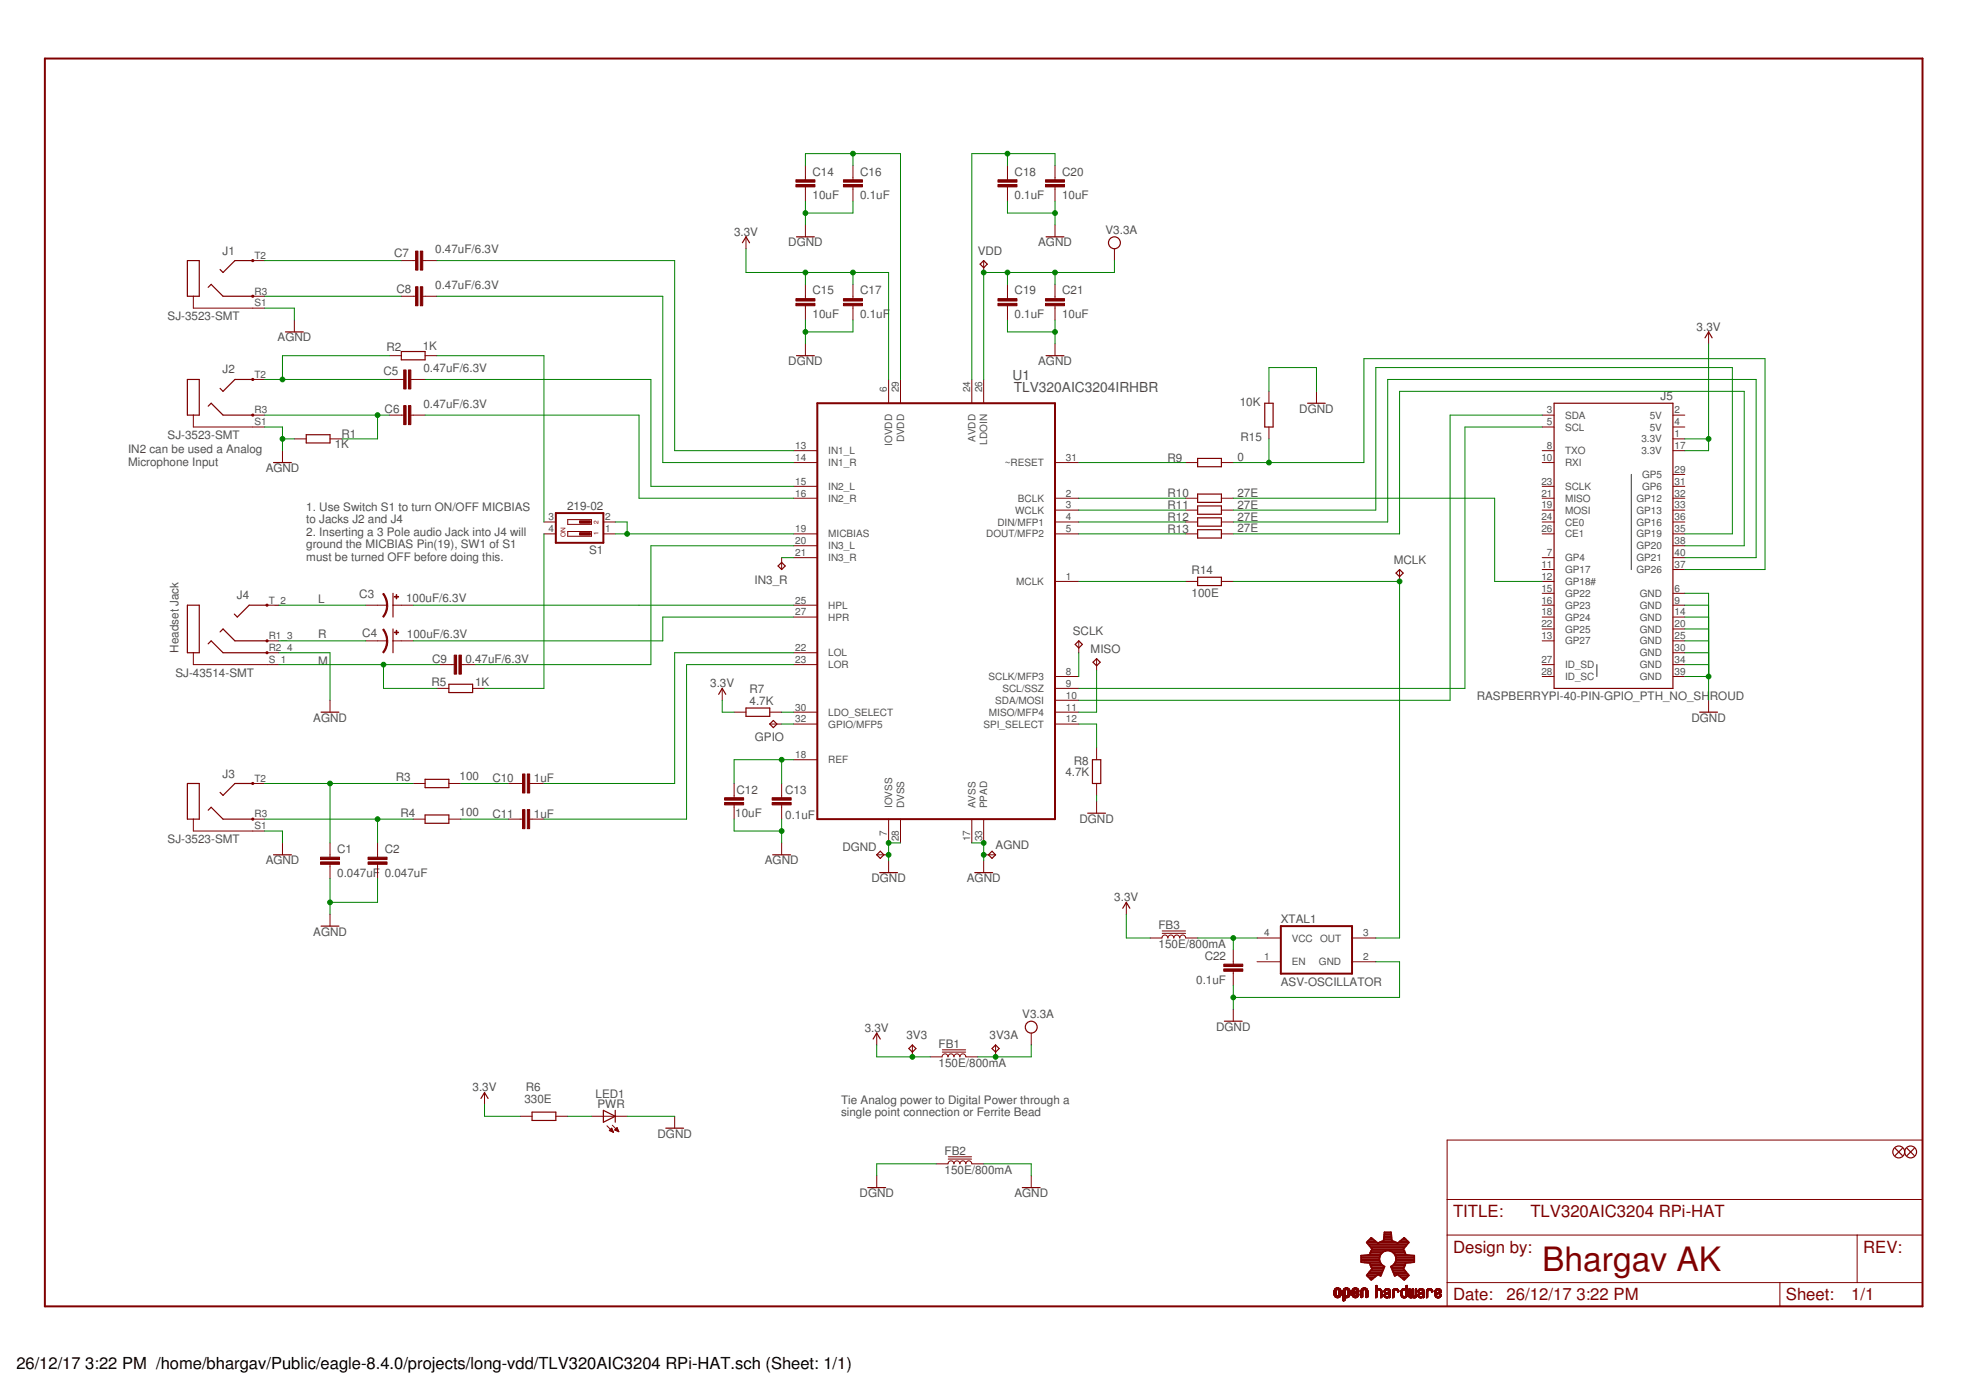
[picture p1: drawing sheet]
<svg xmlns="http://www.w3.org/2000/svg" width="420mm" height="297mm" viewBox="0 0 420 297" stroke-linecap="round" stroke-linejoin="round" font-family="sans-serif">
<path d="M348.6 101.4v20.3M341.3 142v2.6" fill="none" stroke="#505050" stroke-width=".25"/>
<g fill="none" stroke="#800000" stroke-width=".21">
<path d="M172.1 35.4v3M172.1 39.9v3.1M182.3 35.4v3M182.3 39.9v3.1M215.3 35.4v3M215.3 39.9v3.1M225.5 35.4v3M225.5 39.9v3.1M54 55.7h2.6M85.8 55.7h3M90.3 55.7h3.1M159.4 50.6v2.5"/>
<path d="M172.1 48.1v2.5M210.2 55.7v2.5M225.5 48.1v2.5M238.2 53.1v2.6M41.3 63.3v2.5h15.3M54 63.3h2.6M62.9 68.4v2.5M83.2 76h2.6M85.8 63.3h3M90.3 63.3h3.1M90.8 76h2.6M172.1 60.8v3"/>
<path d="M172.1 65.3v3.1M172.1 73.5v2.5M182.3 60.8v3M182.3 65.3v3.1M215.3 60.8v3M215.3 65.3v3.1M225.5 60.8v3M225.5 65.3v3.1M225.5 73.5v2.5M365.1 70.9v2.6M41.3 88.7v2.5h15.3M54 81.1h2.6"/>
<path d="M54 88.7h2.6M60.4 96.3v2.5M62.9 93.8h2.5M70.5 93.8h2.6M83.2 81.1h3.1M83.2 88.7h3.1M87.8 81.1h3M87.8 88.7h3M169.6 98.8h5.1M169.6 96.3h5.1M189.9 81.1v5.1M192.4 81.1v5.1"/>
<path d="M207.7 81.1v5.1M210.2 81.1v5.1M225.5 98.8h5M253.4 98.8h2.5M261 98.8h2.6M271.2 83.6v2.6M271.2 91.2v2.6M281.3 83.6v2.6M329.6 98.8h2.5M329.6 88.7h2.5M329.6 91.2h2.5M329.6 96.3h2.5"/>
<path d="M357.5 88.7h2.6M357.5 93.8h2.6M357.5 91.2h2.6M357.5 96.3h2.6M116.2 111.5h2.6M116.2 114.1h2.6M121.3 111h5.1v1.1h-5.1zM121.3 113.6h5.1v1h-5.1zM128.9 111.5h2.6M128.9 114.1h2.6M167 119.2v2.5M169.6 106.5h5.1"/>
<path d="M169.6 114.1h5.1M169.6 119.2h5.1M169.6 103.9h5.1M169.6 116.6h5.1M225.5 106.5h5M225.5 109h5M225.5 111.5h5M225.5 114.1h5M253.4 106.5h2.5M253.4 109h2.5M253.4 111.5h2.5M253.4 114.1h2.5"/>
<path d="M261 106.5h2.6M261 109h2.6M261 111.5h2.6M261 114.1h2.6M329.6 106.5h2.5M329.6 109h2.5M329.6 111.5h2.5M329.6 114.1h2.5M329.6 119.2h2.5M329.6 103.9h2.5M357.5 106.5h2.6M357.5 109h2.6"/>
<path d="M357.5 111.5h2.6M357.5 114.1h2.6M357.5 119.2h2.6M357.5 103.9h2.6M357.5 101.4h2.6M357.5 116.6h2.6M41.3 139.5v2.5h18.3M57.1 129.3h2.5M57.1 136.9h2.5M57.1 139.5h2.5M78.1 129.3h4.6M78.1 136.9h4.6"/>
<path d="M84 129.3h4.3M84 136.9h4.3M169.6 129.3h5.1M169.6 131.9h5.1M169.6 139.5h5.1M225.5 124.2h5M230.5 136.9v2.6M253.4 124.2h2.5M261 124.2h2.6M299.1 121.7v2.5M329.6 124.2h2.5M329.6 129.3h2.5"/>
<path d="M329.6 136.9h2.5M329.6 121.7h2.5M329.6 126.8h2.5M329.6 134.4h2.5M329.6 131.9h2.5M357.5 129.3h2.6M357.5 136.9h2.6M357.5 121.7h2.6M357.5 126.8h2.6M357.5 134.4h2.6M357.5 131.9h2.6M357.5 139.5h2.6"/>
<path d="M70.5 149.6v2.6M93.4 147.1h2.5M94 142h3.1M98.6 142h3M101 147.1h2.5M154.3 147.1v2.5M156.9 152.2h2.5M164.5 152.2h2.5M164.5 154.7h2.5M169.6 152.2h5.1M169.6 142h5.1M169.6 154.7h5.1"/>
<path d="M225.5 152.2h5M225.5 144.6h5M225.5 147.1h5M225.5 149.6h5M225.5 154.7h5M234.4 140.8v2.5M234.4 159.8v2.5M329.6 142h2.5M329.6 144.6h2.5M357.5 142h2.6M357.5 144.6h2.6M365.1 149.6v2.6"/>
<path d="M41.3 175v2.6h15.3M54 167.4h2.6M54 175h2.6M88.3 167.4h2.5M88.3 175h2.5M95.9 167.4h2.6M95.9 175h2.6M108.6 167.4h3.1M108.6 175h3.1M113.2 167.4h3M113.2 175h3M156.9 167.4v3.1"/>
<path d="M156.9 172v3M167 167.4v3.1M167 172v3M169.6 162.3h5.1M189.9 175v5.1M192.4 175v5.1M207.7 175v5.1M210.2 175v5.1M234.4 167.4v2.6M234.4 171.2v2.6M60.4 180.1v2.6M70.5 180.1v3.1"/>
<path d="M70.5 184.7v3M70.5 195.4v2.5M80.7 180.1v3.1M80.7 184.7v3M167 180.1v2.6M187.4 182.7h2.5M189.9 183.9v2.6M210.2 183.9v2.6M210.2 182.7h2.6M240.7 192.8v2.6M248.4 198.9h5M248.4 199.5h5"/>
<path d="M245.8 200.4h2.5a.63 .63 0 0 1 .7-.6 .63 .63 0 0 1 .6 .6 .63 .63 0 0 1 .6-.6 .63 .63 0 0 1 .7 .6 .63 .63 0 0 1 .6-.6 .63 .63 0 0 1 .6 .6 .63 .63 0 0 1 .7-.6 .63 .63 0 0 1 .6 .6h2.5M263.6 203v3M263.6 207.6v3M263.6 215.7v2.5M268.6 200.4h5.1M268.6 205.5h5.1M288.9 200.4h5.1M288.9 205.5h5.1M103.5 233.5v2.5M111.2 238.5h2.5M118.8 238.5h2.5M126.4 238.5h7.6"/>
<path d="M144.2 238.5v2.6M187.4 220.8v2.5M195 223.3v2.5M198.8 225.8h2.5a.63 .63 0 0 1 .7-.6 .63 .63 0 0 1 .6 .6 .63 .63 0 0 1 .6-.6 .63 .63 0 0 1 .7 .6 .63 .63 0 0 1 .6-.6 .63 .63 0 0 1 .6 .6 .63 .63 0 0 1 .7-.6 .63 .63 0 0 1 .6 .6h2.6M201.4 224.3h5M201.4 224.8h5M212.8 223.3v2.5M220.4 220.8v2.5M129.7 240.6l1.4 1.4M130.2 241.6l.5-.5 .4 .9zM130.3 241.5h.6M130.3 241.6h.7"/>
<path d="M130.4 241.4h.5M130.5 241.3h.3M130.6 241.8h.4M130.6 241.2h.2M130.9 240.5l1.3 1.4M130.9 241.9h.2M131.4 241.5l.5-.5 .3 .9zM131.4 241.4h.7M131.5 241.5h.6M131.6 241.3h.4M131.7 241.2h.3M131.8 241.6h.4"/>
<path d="M131.8 241h.1M132.1 241.8h.1M187.4 251.2v2.6M200.1 248.7h2.5a.63 .63 0 0 1 .6-.6 .63 .63 0 0 1 .7 .6 .63 .63 0 0 1 .6-.6 .63 .63 0 0 1 .6 .6 .63 .63 0 0 1 .7-.6 .63 .63 0 0 1 .6 .6 .63 .63 0 0 1 .7-.6 .63 .63 0 0 1 .6 .6h2.5M202.6 247.2h5M202.6 247.7h5M220.4 251.2v2.6M309.3 243.6h101.6v35.6h-101.6zM309.3 256.3h101.6M285.1 276.6l.4 .1M285.1 276.6h.4M285.1 276.5h.4"/>
<path d="M285.1 276.4h.4M285.1 276.3h.4M285.1 276.2h.4M285.1 276.1h.4M285.1 276h.4M285.1 275.9h.4M285.1 276.8h.5M285.1 276.7l.5 .1M285.1 276.7h.4M285.1 275.8h.4M285.2 276.9h.5M285.2 276.8l.5 .1"/>
<path d="M285.2 276.9l1.3 .1M285.2 275.6h1.3M285.2 277h1.3M285.2 275.5h1.3M285.3 277.1h1.1M285.3 275.5h1.1M285.3 275.4h1.1M285.3 275.4h1M285.4 277.2h.9M285.4 275.3h.9M285.5 277.2h.8M285.5 277.3h.7"/>
<path d="M285.5 275.3h.7M285.6 275.7l-.5 .1M285.6 275.7h-.4M285.7 277.3h.3M285.7 275.2h.3M285.8 275.6l-.6 .1M285.9 275.6l.6 .1M286 276.9h.5M286 275.7h.6M286.1 276.8h.5M286.1 275.7h.5M286.2 275.8h.4"/>
<path d="M286.2 276.7h.4M286.2 276.6h.4M286.2 276.5h.4M286.2 276.4h.4M286.2 276.3h.4M286.2 276.2h.4M286.2 276.1h.4M286.2 276h.4M286.2 275.9h.4M286.4 277.1h-1.1M286.6 276.9h-.6M286.6 276.7l-.4 .1"/>
<path d="M287 277.8h.4M287 277.7h.4M287 277.6h.4M287 277.5h.4M287 277.4h.4M287 277.3h.4M287 276.9h1.4M287 276.9h.6M287 276.8l.6 .1M287 276.8h.5M287 276.7l.5 .1M287 276.7h.4"/>
<path d="M287 276.6h.4M287 276.5h.4M287 276.4h.4M287 276.3h.4M287 276.2h.4M287 276.1h.4M287 276h.4M287 275.9h.4M287 275.8h.4M287.1 278h.1M287.1 275.6h1.3M287.1 275.5h1.3"/>
<path d="M287.2 275.5h1.1M287.2 275.4h1.1M287.3 275.4h.9M287.3 278h-.3M287.4 275.3h.8M287.4 277.9h-.4M287.4 275.3h.7M287.5 275.8h-.5M287.5 275.7l-.5 .1M287.6 275.7h-.5M287.6 275.2h.4M287.6 277.3h.3"/>
<path d="M287.7 275.6l-.6 .1M287.8 275.6h.6M287.9 276.9h.5M288 275.7h.5M288 276.8h.5M288.1 275.8h.4M288.1 277.3h-1.1M288.1 276.7h.4M288.1 276.6h.4M288.1 275.9h.4M288.1 276.5h.4M288.1 276.4h.4"/>
<path d="M288.1 276.3h.4M288.1 276.2h.4M288.1 276.1h.4M288.1 276h.4M288.2 277.2l-1.2 .1M288.2 277.2h-1.2M288.3 277.1l-1.3 .1M288.3 277.1h-1.3M288.4 277h-1.4M288.5 276.8l-.5 .1M288.5 276.7l-.4 .1M288.9 276.7l.5 .1"/>
<path d="M288.9 276.7h.4M288.9 276.6h.5M288.9 276.1h.4M288.9 276h.4M288.9 275.9h.4M288.9 275.8h.4M288.9 275.8h.5M289 276.8l.5 .1M289 276.8h.4M289 276.9h.5M289 276.9l1.3 .1M289 275.6h1.3"/>
<path d="M289.1 277h1.2M289.1 275.5h1.2M289.1 277.1h1.1M289.1 275.4h1.1M289.2 277.2h.9M289.2 275.4h1M289.3 277.2h.8M289.3 275.3h.8M289.3 275.9h-.4M289.3 275.3h.7M289.4 277.3h.6M289.4 276.1h1"/>
<path d="M289.4 275.7h-.4M289.5 276.6h-.6M289.5 275.7h-.5M289.5 275.2h.3M289.5 277.3h.3M289.6 276.5l-.7 .1M289.6 276.1h.8M289.6 275.6l-.6 .1M289.6 276.5h-.7M289.7 276h.7M289.7 275.6l.7 .1M289.8 276.4l-.9 .1"/>
<path d="M289.8 276h.6M289.9 275.7h.5M289.9 276.4h-1M289.9 275.9h.5M290 276.8h.4M290 275.8h.4M290 276.7h.4M290 276.6h.4M290 276.3l-1.1 .1M290.1 276.5h.3M290.2 276.3h-1.3M290.2 276.5h.2"/>
<path d="M290.3 276.2h-1.4M290.3 276.9h-.5M290.4 276.9h-.5M290.4 276.2h-1.5M290.4 276.8h-.5M290.9 277.1h.3M290.9 277h.3M290.9 276.9h.3M290.9 276.8h.3M290.9 276.7h.3M290.9 276.6h.3M290.9 276.5h.3"/>
<path d="M290.9 276.4h.3M290.9 276.3h.3M290.9 276.2h.3M290.9 276.1h.3M290.9 276h.3M290.9 275.9h.3M290.9 277.3h.2M290.9 277.3h.1M290.9 275.6h1.3M291 275.5h1.2M291 275.4h1.1M291.1 275.4h1"/>
<path d="M291.2 275.3h.8M291.2 277.2l-.3 .1M291.2 277.2h-.3M291.3 275.8l-.4 .1M291.3 275.3h.6M291.3 275.8h-.4M291.3 275.7l-.4 .1M291.4 275.7h-.5M291.4 275.2h.4M291.5 275.6l-.6 .1M291.7 275.6h.5M291.8 275.7h.5"/>
<path d="M291.8 275.7l.5 .1M291.9 275.8h.4M291.9 275.8l.4 .1M291.9 277.3h.2M291.9 277.1h.4M291.9 277h.4M291.9 276.9h.4M291.9 276.8h.4M291.9 276.7h.4M291.9 276.6h.4M291.9 276.5h.4M291.9 276.4h.4"/>
<path d="M291.9 276.3h.4M291.9 276.2h.4M291.9 276.1h.4M291.9 276h.4M291.9 275.9h.4M292.3 277.2l-.4 .1M292.3 277.2h-.4M294 274.8h.3M294 277.1h.3M294 277h.3M294 276.9h.3M294 276.8h.3"/>
<path d="M294 276.7h.3M294 276.6h.3M294 276.5h.3M294 276.4h.3M294 276.3h.3M294 276.2h.3M294 276.1h.3M294 276h.3M294 275.9h.3M294 275.8h.3M294 275.7h1.2M294 275.6h1.2"/>
<path d="M294 275.5h1.1M294 275.4h1M294 275.4h.3M294 275.3h.3M294 275.2h.3M294 275.1h.3M294 275h.3M294 274.9h.3M294 274.7h.3M294.1 277.3h-.1M294.1 274.7h.1M294.2 277.3h-.2"/>
<path d="M294.2 277.2l-.2 .1M294.3 277.2h-.3M294.3 275.8l-.3 .1M294.4 275.7l-.4 .1M294.4 275.4h.5M294.5 275.7h-.5M294.8 275.7h.5M294.9 275.7h.4M295 275.8h.3M295 275.8l.3 .1M295 275.9h.3M295 276h.3"/>
<path d="M295.1 277.2h.2M295.1 277.1h.2M295.1 277h.2M295.1 276.9h.2M295.1 276.8h.2M295.1 276.7h.2M295.1 276.6h.2M295.1 276.5h.2M295.1 276.4h.2M295.1 276.3h.2M295.1 276.2h.2M295.1 276.1h.2"/>
<path d="M295.2 277.3h-.1M295.3 277.3h-.2M295.3 277.2l-.2 .1M295.8 276.9h.3M295.8 276.8l.3 .1M295.8 276h.3M295.8 277l.4 .1M295.8 276.9l.3 .1M295.8 275.9h.3M295.8 275.8h.3M295.8 277.1h.8M295.9 277.1h.8"/>
<path d="M295.9 275.7h1.2M295.9 277.2h.8M296 277.2h.7M296 275.6h1M296 276.1h-.2M296 275.5h1M296.1 277.3h.6M296.1 276.1h-.3M296.1 275.5h.8M296.1 276.8h-.3M296.1 275.4h.7M296.1 276.7l-.3 .1"/>
<path d="M296.1 276.7h-.3M296.1 276.4h1.1M296.2 275.8h-.4M296.2 275.4h.5M296.2 276.6h-.4M296.2 275.7l-.4 .1M296.3 276.3h.9M296.3 276.6h-.5M296.3 275.7h-.4M296.4 277.3v.1M296.4 276.2h.8M296.5 276.5l-.7 .1"/>
<path d="M296.5 277.1h.1M296.5 276.2h.7M296.6 276.5h-.7M296.6 276.1h.6M296.6 275.7h.5M296.7 275.7l.4 .1M296.7 276.4l-.8 .1M296.8 275.8h.3M296.8 276.1h.4M296.8 276.4h.4M296.8 276h.4M296.8 275.9h.4"/>
<path d="M296.8 277.3h.2M296.8 277.2h.4M296.8 277.1h.4M296.8 277h.4M296.8 276.9h.4M296.8 276.8h.4M296.8 276.7h.4M296.8 276.6h.4M296.8 276.5h.4M297.1 277.3h-.3M297.2 277.2h-.4M297.2 276.4h-1.2"/>
<path d="M297.6 277.1h.3M297.6 277h.3M297.6 276.9h.3M297.6 276.8h.3M297.6 276.7h.3M297.6 276.6h.3M297.6 276.5h.3M297.6 276.4h.3M297.6 276.3h.3M297.6 276.2h.3M297.6 276.1h.3M297.6 276h.3"/>
<path d="M297.6 275.9h.3M297.6 275.8h.3M297.7 277.3h-.1M297.8 275.6h1M297.8 275.5h1M297.8 277.3h-.2M297.9 275.5h.8M297.9 277.2l-.3 .1M297.9 277.2h-.3M297.9 275.4h.8M297.9 275.9h-.3M298 275.8h-.4"/>
<path d="M298 275.4h.5M298 275.7l-.4 .1M298.2 275.7h-.5M298.4 275.7h.5M298.5 275.7h.4M298.6 275.8h.3M298.6 275.9h.3M298.7 275.9h.3M298.8 276.1h-.1M298.9 275.6l-1.2 .1M298.9 276.1h-.2M298.9 276h-.2"/>
<path d="M299.4 276.7h.3M299.4 276.6h.3M299.4 276.5h.3M299.4 276.4h.3M299.4 276.3h.3M299.4 276.2h.3M299.4 276.1h.3M299.4 276h.3M299.4 275.9h.3M299.4 276.8l.4 .1M299.4 276.8h.3M299.4 276.9l.4 .1"/>
<path d="M299.4 276.9h.4M299.5 277l.5 .1M299.5 277.1h1.2M299.6 277.1h1M299.6 275.6h1.2M299.6 275.5h1.2M299.6 277.2h1M299.7 277.2h.8M299.7 275.5h1.1M299.7 275.4h1.1M299.7 277.3h.8M299.8 275.8l-.4 .1"/>
<path d="M299.8 275.8h-.4M299.8 277.3h.6M299.8 275.4h.5M299.9 275.7l-.5 .1M300 275.7h-.5M300 277.3v.1M300.1 277.3v.1M300.2 275.7h.6M300.3 277h.4M300.3 275.7h.5M300.4 275.8h.4M300.4 276.9h.4"/>
<path d="M300.5 276.7h.3M300.5 276.6h.3M300.5 276.5h.3M300.5 276.4h.3M300.5 276.3h.3M300.5 276.2h.3M300.5 276.1h.3M300.5 276h.3M300.5 275.9h.3M300.5 275.4h.3M300.5 275.3h.3M300.5 275.2h.3"/>
<path d="M300.5 275.1h.3M300.5 275h.3M300.5 274.9h.3M300.5 274.8h.3M300.5 274.7h.3M300.6 274.7h.2M300.7 277l-.5 .1M300.7 276.9h-.3M300.8 276.8h-.3M300.8 275.6l-1.3 .1M301.1 276.8l.2 .1M301.1 276.8h.2"/>
<path d="M301.1 276.7h.2M301.1 276.6h.2M301.1 276.5h.2M301.1 276.4h.2M301.1 276.3h.2M301.1 276.2h.2M301.1 276.1h.2M301.1 276h.2M301.1 275.9h.2M301.1 275.8h.2M301.1 275.7h.2M301.1 275.6h.2"/>
<path d="M301.1 275.5h.2M301.1 277l.4 .1M301.1 276.9h.3M301.1 277.1h1.6M301.1 275.4h.2M301.2 277.2h1.4M301.2 275.4h.1M301.2 277.3h1.4M301.3 277.3h.5M301.6 277.3v.1M301.6 277.1h.6M301.7 277h.4"/>
<path d="M301.7 276.9h.4M301.7 276.8h.3M301.7 276.7h.3M301.7 276.6h.3M301.7 276.5h.3M301.7 276.4h.3M301.8 276.8h.2M301.8 276.4h.2M301.8 276.3h.2M301.8 276.2h.2M301.8 276.1h.2M301.8 276h.2"/>
<path d="M301.8 275.9h.2M301.8 275.8h.2M301.8 275.7h.2M301.8 275.6h.2M301.8 275.5h.2M301.8 275.4h.2M301.9 275.4h.1M302 277.3h.5M302.4 277h.3M302.4 276.9h.3M302.5 276.8h.2M302.5 276.7h.2"/>
<path d="M302.5 276.6h.2M302.5 276.5h.2M302.5 276.4h.2M302.5 276.3h.2M302.5 276.2h.2M302.5 276.1h.2M302.5 276h.2M302.5 275.9h.2M302.5 275.8h.2M302.5 275.7h.2M302.5 275.6h.2M302.5 275.5h.2"/>
<path d="M302.5 275.4h.2M302.6 275.4h.1M302.7 277.2h-1.5M302.7 277l-.4 .1M303 276.9h.4M303 276.8h.3M303 277l.5 .1M303 276.9l.4 .1M303 275.9h.3M303.1 277.1h.8M303.2 277.2h.7M303.2 275.6h1"/>
<path d="M303.2 276.1h-.2M303.2 275.5h1M303.3 277.3h.6M303.3 276.1h-.3M303.3 275.5h.8M303.3 276h-.3M303.4 276.7l-.4 .1M303.4 275.4h.7M303.4 277.3h.5M303.4 276.4h1M303.4 275.8h-.3M303.4 276.7h-.4"/>
<path d="M303.5 276.6h-.5M303.5 275.4h.5M303.5 275.7l-.4 .1M303.5 276.3h.9M303.6 276.6h-.5M303.6 275.7h-.5M303.6 276.2h.8M303.7 276.5l-.6 .1M303.8 277.1h.1M303.8 276.2h.6M303.8 276.5h-.7M303.8 276.1h.6"/>
<path d="M303.8 275.7h.5M304 275.7l.4 .1M304 276.4l-.8 .1M304 276.1h.4M304 275.8h.4M304.1 276h.3M304.1 275.9h.3M304.1 276.4h.3M304.1 277.2h.3M304.1 277.1h.3M304.1 277h.3M304.1 276.9h.3"/>
<path d="M304.1 276.8h.3M304.1 276.7h.3M304.1 276.6h.3M304.1 276.5h.3M304.2 277.3h-.1M304.3 275.6l-1.1 .1M304.3 277.3h-.2M304.4 277.2l-.3 .1M304.4 276.4h-1.1M304.8 277.3h.2M304.8 277.2h.3M304.8 277.1h.3"/>
<path d="M304.8 277h.3M304.8 276.9h.3M304.8 276.8h.3M304.8 276.7h.3M304.8 276.6h.3M304.8 276.5h.3M304.8 276.4h.3M304.8 276.3h.3M304.8 276.2h.3M304.8 276.1h.3M304.8 276h.3M304.8 275.9h.3"/>
<path d="M305 275.6h1M305 275.5h1M305.1 277.3h-.3M305.1 275.5h.9M305.1 277.2l-.3 .1M305.1 275.4h.8M305.2 275.9h-.3M305.2 275.8l-.3 .1M305.2 275.8h-.3M305.3 275.4h.5M305.3 275.7l-.4 .1M305.4 275.7h-.5"/>
<path d="M305.7 275.7h.4M305.8 275.7h.4M305.8 275.8h.4M305.9 275.8h.3M305.9 275.9h.3M306.1 276.1h-.2M306.1 275.6l-1.2 .1M306.2 276.1h-.3M306.2 276h-.3M306.7 276.8l.3 .1M306.7 276.8h.3M306.7 276.7h.3"/>
<path d="M306.7 276.3h1.1M306.7 276.3h.3M306.7 276.2h.3M306.7 276.1h.3M306.7 276h.3M306.7 275.9h.3M306.7 276.9h.3M306.7 276.9l.4 .1M306.7 277l.5 .1M306.7 277.1h1.2M306.8 275.6h1.1M306.9 277.2h.9"/>
<path d="M306.9 275.5h.9M307 275.4h.7M307 277.3h.7M307 276.7h-.3M307 275.9h-.3M307 275.8h-.3M307.1 277.3h.5M307.1 276.6h-.4M307.1 275.4h.5M307.1 275.7l-.4 .1M307.2 276.6h-.5M307.2 275.7h-.5"/>
<path d="M307.3 277.3v.1M307.3 276.5l-.6 .1M307.4 276.5h-.7M307.4 276.1h.6M307.5 275.7h.5M307.6 276.4l-.9 .1M307.6 276.1h.4M307.6 275.7l.4 .1M307.6 276.4h-.9M307.6 275.8h.4M307.7 276.9h.3M307.7 276h.3"/>
<path d="M307.7 275.8h.3M307.7 275.9h.3M307.7 276.7h.3M307.8 276.6h.2M307.9 277.1h-1.1M307.9 276.6h.1M307.9 276.3h-.8M307.9 275.6l-1.2 .1M307.9 277l-.4 .1M308 276.9l-.4 .1M308 276.2h-.8M308 276.8h-.3"/>
<path d="M308 276.2h-.6M309.3 263.9h101.6M309.3 274.1h101.6M380.4 274.1v5.1M396.9 263.9v10.2"/>
</g>
<g fill="#800000" stroke="#800000" stroke-width=".21">
<path d="M170.1 39.4h4.1v.5h-4.1z"/>
<path d="M170.1 38.4h4.1v.5h-4.1z"/>
<path d="M223.4 39.4h4.1v.5h-4.1z"/>
<path d="M223.4 38.4h4.1v.5h-4.1z"/>
<path d="M170.1 64.8h4.1v.5h-4.1z"/>
<path d="M170.1 63.8h4.1v.5h-4.1z"/>
<path d="M223.4 64.8h4.1v.5h-4.1z"/>
<path d="M223.4 63.8h4.1v.5h-4.1z"/>
<path d="M180.3 39.4h4v.5h-4z"/>
<path d="M180.3 38.4h4v.5h-4z"/>
<path d="M180.3 64.8h4v.5h-4z"/>
<path d="M180.3 63.8h4v.5h-4z"/>
<path d="M213.3 64.8h4v.5h-4z"/>
<path d="M213.3 63.8h4v.5h-4z"/>
<path d="M213.3 39.4h4v.5h-4z"/>
<path d="M213.3 38.4h4v.5h-4z"/>
<path d="M89.8 53.7h.5v4h-.5z"/>
<path d="M88.8 53.7h.5v4h-.5z"/>
<path d="M78.7 184.2h4v.5h-4z"/>
<path d="M78.7 183.2h4v.5h-4z"/>
<path d="M68.5 184.2h4.1v.5h-4.1z"/>
<path d="M68.5 183.2h4.1v.5h-4.1z"/>
<path d="M112.7 165.4h.5v4.1h-.5z"/>
<path d="M111.7 165.4h.5v4.1h-.5z"/>
<path d="M112.7 173h.5v4.1h-.5z"/>
<path d="M111.7 173h.5v4.1h-.5z"/>
<path d="M165 171.5h4.1v.5h-4.1z"/>
<path d="M165 170.5h4.1v.5h-4.1z"/>
<path d="M154.9 171.5h4v.5h-4z"/>
<path d="M154.9 170.5h4v.5h-4z"/>
<path d="M261.5 207.1h4.1v.5h-4.1z"/>
<path d="M261.5 206h4.1v.5h-4.1z"/>
<path d="M84.7 127.1h.1v.9h-.1z"/>
<path d="M84.3 127.5h.9v.1h-.9z"/>
<path d="M84.7 134.7h.1v.9h-.1z"/>
<path d="M84.3 135.1h.9v.1h-.9z"/>
<path d="M89.8 61.3h.5v4h-.5z"/>
<path d="M88.8 61.3h.5v4h-.5z"/>
<path d="M87.3 79.1h.5v4h-.5z"/>
<path d="M86.3 79.1h.5v4h-.5z"/>
<path d="M87.3 86.7h.5v4h-.5z"/>
<path d="M86.3 86.7h.5v4h-.5z"/>
<path d="M98.1 140h.5v4.1h-.5z"/>
<path d="M97.1 140h.5v4.1h-.5z"/>
<path d="M123.9 113.8h2.3v.5h-2.3z"/>
<path d="M123.9 111.3h2.3v.5h-2.3z"/>
</g>
<g fill="none" stroke="#800000" stroke-width=".25">
<path d="M40 55.7h2.6v7.6h-2.6zM54 55.7h-3.8l-2.5 2.5-.7-.6M158.7 51.9l.7-1.3 .8 1.3M170.2 50.6h3.8M209.5 56.5l.7-.8 .8 .8-.8 .7zM223.6 50.6h3.8M44.5 61.4l.6-.6 2.6 2.5h6.3M61 70.9h3.8M85.8 75.1h5v1.8h-5zM170.2 76h3.8M223.6 76h3.8M364.4 72.2l.7-1.3 .8 1.3"/>
<path d="M40 81.1h2.6v7.6h-2.6zM44.5 86.8l.6-.6 2.6 2.5h6.3M54 81.1h-3.8l-2.5 2.5-.7-.6M58.5 98.8h3.8M65.4 92.9h5.1v1.8h-5.1zM255.9 98h5.1v1.7h-5.1zM270.3 86.2h1.8v5h-1.8zM279.4 86.2h3.8M332.1 86.2h25.4v60.9h-25.4zM255.9 105.6h5.1v1.8h-5.1zM255.9 108.1h5.1v1.8h-5.1zM255.9 110.7h5.1v1.7h-5.1z"/>
<path d="M255.9 113.2h5.1v1.8h-5.1zM40 129.3h2.6v10.2h-2.6zM44.5 137.6l.6-.7 2.6 2.6h9.4M47 135l.7-.6 2.5 2.5h6.9M57.1 129.3h-3.8l-2.6 2.6-.6-.7M84 126.8v5.1M84 134.4v5.1M166.3 120.9l.7-.7 .8 .7-.8 .8zM229.8 137.7l.7-.8 .8 .8-.8 .8zM255.9 123.4h5.1v1.7h-5.1zM298.3 122.5l.8-.8 .8 .8-.8 .7zM68.6 152.2h3.8"/>
<path d="M95.9 146.2h5.1v1.8h-5.1zM153.6 148.4l.7-1.3 .8 1.3M159.4 151.3h5.1v1.8h-5.1zM164.5 154.7l.8-.7 .7 .7-.7 .8zM234.4 140.8l.7 .7-.7 .8-.8-.8zM363.2 152.2h3.9M40 167.4h2.6v7.6h-2.6zM44.5 173.1l.6-.6 2.6 2.5h6.3M54 167.4h-3.8l-2.5 2.6-.7-.7M90.8 166.5h5.1v1.8h-5.1zM90.8 174.2h5.1v1.7h-5.1zM232.5 173.8h3.8"/>
<path d="M233.5 162.3h1.7v5.1h-1.7zM58.5 182.7h3.8M68.6 197.9h3.8M165.1 182.7h3.9M187.4 182.7l.7-.8 .8 .8-.8 .7zM188 186.5h3.8M208.3 186.5h3.8M212 181.9l.8 .8-.8 .7-.8-.7zM239.9 194.1l.8-1.3 .8 1.3M261.7 218.2h3.8M102.8 234.7l.7-1.2 .8 1.2M113.7 237.7h5.1v1.7h-5.1z"/>
<path d="M128.9 237.3l2.6 1.2-2.6 1.3zM131.5 237.3v2.5M186.6 222l.8-1.2 .7 1.2M194.2 224.1l.8-.8 .7 .8-.7 .7zM212 224.1l.8-.8 .7 .8-.7 .7zM142.3 241.1h3.8M185.5 253.8h3.8M218.5 253.8h3.8M405 245.4l1.5 1.5M406.5 245.4l-1.5 1.5M407.6 245.4l1.5 1.5M409.1 245.4l-1.5 1.5"/>
<circle cx="238.2" cy="51.9" r="1.27"/>
<circle cx="220.4" cy="219.5" r="1.27"/>
<circle cx="405.8" cy="246.2" r="1.27"/>
<circle cx="408.3" cy="246.2" r="1.27"/>
</g>
<g fill="#800000" stroke="#800000" stroke-width=".21">
<path d="M82.6 129.3h.3v.3a3.9 3.9 0 0 1-.9 2.3l-.2-.2 .7-1.3z" fill-rule="evenodd"/>
<path d="M81.8 126.9l.2-.1 .4 .7 .4 1v.8h-.2l-.1-1z" fill-rule="evenodd"/>
<path d="M82.6 136.9h.3l-.1 .9-.4 1-.4 .7-.2-.1 .7-1.4z" fill-rule="evenodd"/>
<path d="M81.8 134.6l.2-.2 .4 .7 .4 1v.8h-.2l-.1-1z" fill-rule="evenodd"/>
</g>
<g fill="none" stroke="#800000" stroke-width=".42">
<path d="M9.6 12.5h401.3v266.7h-401.3zM174.7 86.2h50.8v88.8h-50.8zM118.8 109.6h10.1v6.4h-10.1zM273.7 197.9h15.2v10.2h-15.2z"/>
<circle cx="54" cy="55.7" r=".13"/>
<circle cx="54" cy="63.3" r=".13"/>
<circle cx="54" cy="81.1" r=".13"/>
<circle cx="54" cy="88.7" r=".13"/>
<circle cx="57.1" cy="139.5" r=".13"/>
<circle cx="57.1" cy="129.3" r=".13"/>
<circle cx="57.1" cy="136.9" r=".13"/>
<circle cx="54" cy="167.4" r=".13"/>
<circle cx="54" cy="175" r=".13"/>
</g>
<g fill="none" stroke="#800000" stroke-width=".38">
<path d="M290.9 269.4h4M290.9 269.1h3.9M290.9 268.7h3.9M290.9 268.4h4M291.5 269.8h3.5M292.1 272.6h2.1M292.1 265.6h2.3M292.3 272.2h3M292.3 265.2h1.6M292.4 265.9h8.3M292.5 272.9h1.3M292.6 271.9h2.8"/>
<path d="M292.7 264.9h.8M292.7 266.3h7.7M292.8 268h2.3M292.8 273.3h.6M292.8 270.1h2.4M292.9 267.7h2.5M292.9 271.5h2.6M292.9 270.5h2.7M293 266.6h7.1M293 267.3h3M293 264.5h.1M293.1 264.5l1.4 1.2 1.2-.5 .2-1.9h1.4l.2 1.9 1.2 .5 1.4-1.2"/>
<path d="M293.1 264.5l-1 1 1.1 1.4-.4 1.2-1.9 .2v1.4l1.9 .2 .4 1.2-1.1 1.4M293.1 270.8h2.7M293.2 271.2h2.5M293.2 267h6.7M294.7 265.6h3.8M294.8 268.7v.6l.4 .8M294.9 272.6h.2M295.2 270.1l.7 .6-.8 1.9-.6-.2-1.4 1.1-1-1M295.4 267.7l-.4 .5-.2 .5M295.4 267.7a1.79 1.79 0 0 1 2.9 1.1M295.5 265.2h2.1M295.7 264.9h1.7"/>
<path d="M295.8 264.5h1.6M295.8 264.2h1.5M295.8 263.8h1.5M295.9 263.5h1.4M297.2 267.3h2.9M297.3 270.8h2.8M297.5 271.2h2.5M297.6 270.5h2.6M297.6 271.5h2.6M297.8 271.9h2.7M297.8 267.7h2.5M297.9 272.2h2.9"/>
<path d="M298 270.1h2.3M298 272.6h.2M298 268h2.4M298.2 269.8h3.4M298.2 268.4h4M298.3 269.4h3.9M298.3 268.8l.1 .2M298.3 268.7h3.9M298.4 269l-.4 1.1M298.4 269.1h3.8M298.8 265.6h2.2M298.9 272.6h2.1"/>
<path d="M299.2 265.2h1.6M299.4 272.9h1.3M299.6 264.9h.9M299.8 273.3h.5M300.1 264.5h.1M300.1 264.5l1 1-1.2 1.4 .5 1.2 1.8 .2v1.4l-1.8 .2-.5 1.2 1.2 1.4-1 1-1.4-1.1-.6 .2-.8-1.9 .7-.6"/>
</g>
<g fill="none" stroke="#008000" stroke-width=".21">
<path d="M172.1 35.4v-2.6h20.3v48.3M182.3 32.8v2.6M215.3 32.8v2.6M225.5 35.4v-2.6h-17.8v48.3M56.6 55.7h29.2M93.4 55.7h50.8v40.6h25.4M159.4 53.1v5.1h30.5v22.9M172.1 43v5.1M172.1 58.2v2.6M182.3 43v2.5h-10.2M182.3 58.2v2.6M215.3 43v2.5h10.2"/>
<path d="M215.3 58.2v2.6M225.5 43v5.1M225.5 58.2v2.6M238.2 55.7v2.5h-28v22.9M56.6 63.3h29.2M56.6 65.8h6.3v2.6M83.2 76h-22.8v5.1M93.4 63.3h48.2v35.5h28M93.4 76h22.8v35.5M172.1 68.4v5.1M182.3 68.4v2.5h-10.2M215.3 68.4v2.5h10.2"/>
<path d="M225.5 68.4v5.1M365.1 73.5v22.8h-5M56.6 88.7h26.6M56.6 81.1h26.6M56.6 91.2h3.8v5.1M60.4 93.8h2.5M80.7 88.7v5.1h-7.6M90.8 88.7h45.8v17.8h33M90.8 81.1h48.3v22.8h30.5M230.5 98.8h22.9M263.6 98.8h27.9v-22.2h85.7v45.1h-17.1M271.2 83.6v-5.1h10.1v5.1"/>
<path d="M271.2 93.8v5M329.6 91.2h-16.5v55.9h-82.6M329.6 88.7h-19.7v60.9h-79.4M360.1 93.8h5M116.2 114.1v33h-12.7M131.5 114.1h38.1M131.5 111.5h2.5v2.6M167 119.2h2.6M169.6 116.6h-30.5v25.4h-37.5M230.5 109h22.9M230.5 114.1h22.9M230.5 111.5h22.9"/>
<path d="M230.5 106.5h22.9M263.6 109h30.4v-30.5h76.2v35.6h-10.1M263.6 114.1h35.5v-30.5h73.7v33h-12.7M263.6 111.5h33v-30.4h78.7v38.1h-15.2M263.6 106.5h55.8v17.7h10.2M59.6 129.3h18.5M59.6 136.9h18.5M59.6 139.5h10.9v10.1M88.3 129.3h81.3M169.6 131.9h-28v5h-53.3M169.6 139.5h-25.4v27.9h-28M230.5 124.2h22.9"/>
<path d="M230.5 139.5v5.1M263.6 124.2h35.5v76.2h-5.1M360.1 129.3h5M360.1 136.9h5M360.1 126.8h5v22.8M360.1 134.4h5M360.1 139.5h5M360.1 131.9h5M59.6 142h34.4M82 142v5.1h11.4M154.3 149.6v2.6h2.6M167 152.2h2.6"/>
<path d="M167 154.7h2.6M169.6 142h-22.9v33h-30.5M230.5 154.7h3.9v5.1M234.4 143.3v8.9h-3.9M360.1 142h5M360.1 144.6h5M56.6 167.4h31.7M56.6 175h31.7M56.6 177.6h3.8v2.5M70.5 167.4v12.7M80.7 175v5.1M98.5 167.4h10.1"/>
<path d="M98.5 175h10.1M156.9 175v2.6h10.1M167 162.3v5.1M167 175v5.1M169.6 162.3h-12.7v5.1M234.4 170v1.2M70.5 187.7v7.7M80.7 187.7v5.1h-10.2M192.4 180.1h-2.5v3.8M207.7 180.1h2.5v3.8M240.7 195.4v5h5.1M255.9 200.4h12.7"/>
<path d="M263.6 200.4v2.6M263.6 210.6v5.1M294 205.5h5.1v7.6h-35.5M103.5 236v2.5h7.7M121.3 238.5h5.1M134 238.5h10.2M187.4 223.3v2.5h11.4M220.4 223.3v2.5h-11.4M200.1 248.7h-12.7v2.5M210.2 248.7h10.2v2.5"/>
</g>
<g fill="#008000" stroke="#008000" stroke-width=".21">
<circle cx="182.3" cy="32.8" r=".51"/>
<circle cx="215.3" cy="32.8" r=".51"/>
<circle cx="80.7" cy="88.7" r=".51"/>
<circle cx="70.5" cy="167.4" r=".51"/>
<circle cx="80.7" cy="175" r=".51"/>
<circle cx="167" cy="162.3" r=".51"/>
<circle cx="212.8" cy="225.8" r=".51"/>
<circle cx="215.3" cy="58.2" r=".51"/>
<circle cx="210.2" cy="58.2" r=".51"/>
<circle cx="225.5" cy="58.2" r=".51"/>
<circle cx="263.6" cy="200.4" r=".51"/>
<circle cx="365.1" cy="93.8" r=".51"/>
<circle cx="195" cy="225.8" r=".51"/>
<circle cx="182.3" cy="58.2" r=".51"/>
<circle cx="172.1" cy="58.2" r=".51"/>
<circle cx="60.4" cy="81.1" r=".51"/>
<circle cx="82" cy="142" r=".51"/>
<circle cx="365.1" cy="144.6" r=".51"/>
<circle cx="263.6" cy="213.1" r=".51"/>
<circle cx="172.1" cy="45.5" r=".51"/>
<circle cx="172.1" cy="70.9" r=".51"/>
<circle cx="189.9" cy="180.1" r=".51"/>
<circle cx="189.9" cy="182.7" r=".51"/>
<circle cx="167" cy="177.6" r=".51"/>
<circle cx="70.5" cy="192.8" r=".51"/>
<circle cx="60.4" cy="93.8" r=".51"/>
<circle cx="225.5" cy="45.5" r=".51"/>
<circle cx="225.5" cy="70.9" r=".51"/>
<circle cx="210.2" cy="180.1" r=".51"/>
<circle cx="210.2" cy="182.7" r=".51"/>
<circle cx="134" cy="114.1" r=".51"/>
<circle cx="299.1" cy="124.2" r=".51"/>
<circle cx="271.2" cy="98.8" r=".51"/>
</g>
<text font-size="7.2" fill="#800000" x="329.6" y="271.6">Bhargav AK</text>
<g font-size="3.6" fill="#800000">
<text x="310.5" y="260.1">TITLE:</text>
<text x="327.1" y="260.1">TLV320AIC3204 RPi-HAT</text>
<text x="310.5" y="267.7">Design by:</text>
<text x="398.2" y="267.7">REV:</text>
<text x="310.5" y="277.9">Date:</text>
<text x="322" y="277.9">26/12/17</text>
<text x="336.9" y="277.9">3:22 PM</text>
<text x="381.7" y="277.9">Sheet:</text>
<text x="395.6" y="277.9">1/1</text>
</g>
<g font-size="3.5">
<text x="3.5" y="292.5">26/12/17</text>
<text x="18.2" y="292.5">3:22 PM /home/bhargav/Public/eagle-8.4.0/projects/long-vdd/TLV320AIC3204 RPi-HAT.sch (Sheet: 1/1)</text>
</g>
<g font-size="2.9" fill="#505050">
<text x="216.4" y="81.3">U1</text>
<text x="216.6" y="83.8">TLV320AIC3204IRHBR</text>
</g>
<g font-size="2.5" fill="#505050">
<text x="173.6" y="37.5">C14</text>
<text x="183.8" y="37.5">C16</text>
<text x="216.8" y="37.5">C18</text>
<text x="227" y="37.5">C20</text>
<text x="173.6" y="42.6">10uF</text>
<text x="183.8" y="42.6">0.1uF</text>
<text x="216.8" y="42.6">0.1uF</text>
<text x="227" y="42.6">10uF</text>
<text x="156.9" y="50.4">3.3V</text>
<text x="168.5" y="52.6">DGND</text>
<text x="221.9" y="52.6">AGND</text>
<text x="236.3" y="50">V3.3A</text>
<text x="47.6" y="54.4">J1</text>
<text x="84.2" y="54.9">C7</text>
<text x="93" y="54.2">0.47uF/6.3V</text>
<text x="209" y="54.4">VDD</text>
<text x="84.7" y="62.5">C8</text>
<text x="93" y="61.8">0.47uF/6.3V</text>
<text x="173.6" y="62.9">C15</text>
<text x="183.8" y="62.9">C17</text>
<text x="216.8" y="62.9">C19</text>
<text x="227" y="62.9">C21</text>
<text x="35.8" y="68.4">SJ-3523-SMT</text>
<text x="173.6" y="68">10uF</text>
<text x="183.8" y="68">0.1uF</text>
<text x="216.8" y="68">0.1uF</text>
<text x="227" y="68">10uF</text>
<text x="362.6" y="70.7">3.3V</text>
<text x="59.3" y="73">AGND</text>
<text x="82.6" y="75">R2</text>
<text x="90.3" y="74.7">1K</text>
<text x="47.6" y="79.8">J2</text>
<text x="81.9" y="80.1">C5</text>
<text x="90.5" y="79.6">0.47uF/6.3V</text>
<text x="168.5" y="78">DGND</text>
<text x="221.9" y="78">AGND</text>
<text x="82.2" y="88.2">C6</text>
<text x="90.5" y="87.2">0.47uF/6.3V</text>
<text x="265" y="86.7">10K</text>
<text x="277.7" y="88.2">DGND</text>
<text x="354.9" y="85.4">J5</text>
<text x="35.8" y="93.8">SJ-3523-SMT</text>
<text x="71.6" y="95.8">1K</text>
<text x="73" y="93.5">R1</text>
<text x="265.1" y="94.3">R15</text>
<text x="27.4" y="96.8">IN2 can be used a Analog</text>
<text x="27.4" y="99.5">Microphone Input</text>
<text x="56.8" y="100.9">AGND</text>
<text x="249.5" y="98.6">R9</text>
<text x="264.5" y="98.5">0</text>
<text x="249.5" y="106.3">R10</text>
<text x="264.5" y="106.2">27E</text>
<text x="65.5" y="109.1">1. Use Switch S1 to turn ON/OFF MICBIAS</text>
<text x="65.5" y="111.8">to Jacks J2 and J4</text>
<text x="121.2" y="108.9">219-02</text>
<text x="249.5" y="108.8">R11</text>
<text x="249.5" y="111.3">R12</text>
<text x="249.5" y="113.9">R13</text>
<text x="264.5" y="108.7">27E</text>
<text x="264.5" y="111.2">27E</text>
<text x="264.5" y="113.8">27E</text>
<text x="65.5" y="114.5">2. Inserting a 3 Pole audio Jack into J4 will</text>
<text x="65.5" y="117.1">ground the MICBIAS Pin(19), SW1 of S1</text>
<text x="65.5" y="119.8">must be turned OFF before doing this.</text>
<text x="125.9" y="118.4">S1</text>
<text x="161.2" y="124.8">IN3_R</text>
<text x="254.7" y="122.8">R14</text>
<text x="297.8" y="120.4">MCLK</text>
<text x="50.6" y="128.1">J4</text>
<text x="68" y="128.8">L</text>
<text x="76.8" y="127.8">C3</text>
<text x="86.8" y="128.7">100uF/6.3V</text>
<text x="254.7" y="127.6">100E</text>
<text x="68" y="136.4">R</text>
<text x="77.4" y="136">C4</text>
<text x="87" y="136.3">100uF/6.3V</text>
<text x="229.3" y="135.7">SCLK</text>
<text x="38.2" y="139.5" transform="rotate(-90 38.2 139.5)">Headset Jack</text>
<text x="68" y="142">M</text>
<text x="92.4" y="141.7">C9</text>
<text x="99.5" y="141.7">0.47uF/6.3V</text>
<text x="233.1" y="139.5">MISO</text>
<text x="37.5" y="144.6">SJ-43514-SMT</text>
<text x="92.2" y="146.6">R5</text>
<text x="101.5" y="146.6">1K</text>
<text x="151.8" y="146.9">3.3V</text>
<text x="160.2" y="148.2">R7</text>
<text x="315.6" y="149.7">RASPBERRYPI-40-PIN-GPIO_PTH_NO_SH</text>
<text x="365.4" y="149.7">ROUD</text>
<text x="66.9" y="154.2">AGND</text>
<text x="160.2" y="150.7">4.7K</text>
<text x="361.5" y="154.2">DGND</text>
<text x="161.3" y="158.3">GPIO</text>
<text x="47.6" y="166.2">J3</text>
<text x="84.6" y="166.9">R3</text>
<text x="98.2" y="166.7">100</text>
<text x="105.2" y="167.1">C10</text>
<text x="114.1" y="167.1">1uF</text>
<text x="227.7" y="165.8">4.7K</text>
<text x="229.5" y="163.5">R8</text>
<text x="157.4" y="169.6">C12</text>
<text x="167.8" y="169.6">C13</text>
<text x="85.6" y="174.6">R4</text>
<text x="98.2" y="174.3">100</text>
<text x="105.2" y="174.8">C11</text>
<text x="114.1" y="174.8">1uF</text>
<text x="157.1" y="174.7">10uF</text>
<text x="167.8" y="174.9">0.1uF</text>
<text x="230.7" y="175.8">DGND</text>
<text x="35.8" y="180.1">SJ-3523-SMT</text>
<text x="56.8" y="184.7">AGND</text>
<text x="72.1" y="182.3">C1</text>
<text x="82.2" y="182.3">C2</text>
<text x="163.4" y="184.7">AGND</text>
<text x="180" y="181.9">DGND</text>
<text x="212.8" y="181.4">AGND</text>
<text x="72.1" y="187.4">0.047uF</text>
<text x="82.2" y="187.4">0.047uF</text>
<text x="186.2" y="188.5">DGND</text>
<text x="206.6" y="188.5">AGND</text>
<text x="238.1" y="192.6">3.3V</text>
<text x="273.7" y="197.3">XTAL1</text>
<text x="66.9" y="199.9">AGND</text>
<text x="247.6" y="198.5">FB3</text>
<text x="247.6" y="202.6">150E/800mA</text>
<text x="257.5" y="205.1">C22</text>
<text x="255.6" y="210.2">0.1uF</text>
<text x="273.7" y="210.6">ASV-OSCILLATOR</text>
<text x="184.8" y="220.5">3.3V</text>
<text x="218.5" y="217.6">V3.3A</text>
<text x="259.9" y="220.3">DGND</text>
<text x="193.7" y="222">3V3</text>
<text x="200.6" y="223.9">FB1</text>
<text x="211.5" y="222">3V3A</text>
<text x="101" y="233.2">3.3V</text>
<text x="112.3" y="233.2">R6</text>
<text x="200.6" y="228">150E/800mA</text>
<text x="112.1" y="235.7">330E</text>
<text x="127.3" y="234.6">LED1</text>
<text x="127.7" y="236.8">PWR</text>
<text x="179.7" y="235.9">Tie Analog power to Digital Power through a</text>
<text x="179.7" y="238.5">single point connection or Ferrite Bead</text>
<text x="140.5" y="243.1">DGND</text>
<text x="201.9" y="246.8">FB2</text>
<text x="201.9" y="250.9">150E/800mA</text>
<text x="183.7" y="255.8">DGND</text>
<text x="216.8" y="255.8">AGND</text>
</g>
<g font-size="2.1" fill="#505050">
<text x="54.4" y="55.3">T2</text>
<text x="54.4" y="62.9">R3</text>
<text x="54.4" y="65.5">S1</text>
<text x="54.4" y="80.7">T2</text>
<text x="189.5" y="83.8" transform="rotate(-90 189.5 83.8)">6</text>
<text x="192.1" y="83.8" transform="rotate(-90 192.1 83.8)">29</text>
<text x="207.3" y="83.8" transform="rotate(-90 207.3 83.8)">24</text>
<text x="209.9" y="83.8" transform="rotate(-90 209.9 83.8)">26</text>
<text x="54.4" y="88.3">R3</text>
<text x="330.6" y="88.3">3</text>
<text x="334.5" y="89.5">SDA</text>
<text x="352.6" y="89.5">5V</text>
<text x="357.9" y="88.3">2</text>
<text x="54.4" y="90.9">S1</text>
<text x="170" y="96">13</text>
<text x="190.7" y="95.3" transform="rotate(-90 190.7 95.3)">IOVDD</text>
<text x="193.2" y="94.6" transform="rotate(-90 193.2 94.6)">DVDD</text>
<text x="208.4" y="94.4" transform="rotate(-90 208.4 94.4)">AVDD</text>
<text x="211" y="95" transform="rotate(-90 211 95)">LDOIN</text>
<text x="330.6" y="90.9">5</text>
<text x="330.6" y="96">8</text>
<text x="334.5" y="92">SCL</text>
<text x="350.8" y="94.5">3.3V</text>
<text x="352.6" y="92">5V</text>
<text x="357.9" y="93.4">1</text>
<text x="357.9" y="96">17</text>
<text x="357.9" y="90.9">4</text>
<text x="170" y="98.5">14</text>
<text x="177" y="97.1">IN1_L</text>
<text x="177" y="99.6">IN1_R</text>
<text x="214.7" y="99.6">~RESET</text>
<text x="227.8" y="98.5">31</text>
<text x="329.4" y="98.5">10</text>
<text x="334.5" y="99.6">RXI</text>
<text x="334.5" y="97.1">TXO</text>
<text x="350.8" y="97.1">3.3V</text>
<text x="357.9" y="101">29</text>
<text x="170" y="103.6">15</text>
<text x="170" y="106.1">16</text>
<text x="177" y="104.7">IN2_L</text>
<text x="177" y="107.2">IN2_R</text>
<text x="217.5" y="107.2">BCLK</text>
<text x="227.8" y="106.1">2</text>
<text x="329.4" y="106.1">21</text>
<text x="329.4" y="103.6">23</text>
<text x="334.5" y="107.2">MISO</text>
<text x="334.5" y="104.7">SCLK</text>
<text x="349.7" y="107.2">GP12</text>
<text x="350.9" y="102.2">GP5</text>
<text x="350.9" y="104.7">GP6</text>
<text x="357.9" y="103.6">31</text>
<text x="357.9" y="106.1">32</text>
<text x="117.2" y="111.2">3</text>
<text x="117.2" y="113.7">4</text>
<text x="129.3" y="113.7">1</text>
<text x="129.3" y="111.2">2</text>
<text x="170" y="113.7">19</text>
<text x="213.2" y="112.3">DIN/MFP1</text>
<text x="216.9" y="109.8">WCLK</text>
<text x="227.8" y="108.7">3</text>
<text x="227.8" y="111.2">4</text>
<text x="227.8" y="113.7">5</text>
<text x="329.4" y="108.7">19</text>
<text x="329.4" y="113.7">26</text>
<text x="329.4" y="111.2">24</text>
<text x="334.5" y="109.8">MOSI</text>
<text x="334.5" y="112.3">CE0</text>
<text x="349.7" y="109.8">GP13</text>
<text x="349.7" y="112.3">GP16</text>
<text x="357.9" y="108.7">33</text>
<text x="357.9" y="113.7">35</text>
<text x="357.9" y="111.2">36</text>
<text x="170" y="116.3">20</text>
<text x="170" y="118.8">21</text>
<text x="177" y="117.4">IN3_L</text>
<text x="177" y="119.9">IN3_R</text>
<text x="177" y="114.9">MICBIAS</text>
<text x="210.8" y="114.9">DOUT/MFP2</text>
<text x="330.6" y="118.8">7</text>
<text x="334.5" y="119.9">GP4</text>
<text x="334.5" y="114.9">CE1</text>
<text x="349.7" y="114.9">GP19</text>
<text x="349.7" y="117.4">GP20</text>
<text x="349.7" y="119.9">GP21</text>
<text x="357.9" y="116.3">38</text>
<text x="357.9" y="118.8">40</text>
<text x="217.2" y="125">MCLK</text>
<text x="227.8" y="123.9">1</text>
<text x="329.4" y="121.4">11</text>
<text x="329.4" y="123.9">12</text>
<text x="334.5" y="122.5">GP17</text>
<text x="334.5" y="125">GP18#</text>
<text x="349.7" y="122.5">GP26</text>
<text x="357.9" y="121.4">37</text>
<text x="57.4" y="129">T_2</text>
<text x="170" y="131.5">27</text>
<text x="170" y="129">25</text>
<text x="177" y="130.1">HPL</text>
<text x="329.4" y="126.4">15</text>
<text x="329.4" y="131.5">18</text>
<text x="329.4" y="129">16</text>
<text x="334.5" y="127.6">GP22</text>
<text x="334.5" y="130.1">GP23</text>
<text x="350.5" y="130.1">GND</text>
<text x="350.5" y="127.6">GND</text>
<text x="357.9" y="129">9</text>
<text x="357.9" y="131.5">14</text>
<text x="357.9" y="126.4">6</text>
<text x="57.4" y="136.6">R1_3</text>
<text x="177" y="132.6">HPR</text>
<text x="329.4" y="136.6">13</text>
<text x="329.4" y="134.1">22</text>
<text x="334.5" y="137.7">GP27</text>
<text x="334.5" y="135.2">GP25</text>
<text x="334.5" y="132.6">GP24</text>
<text x="350.5" y="137.7">GND</text>
<text x="350.5" y="135.2">GND</text>
<text x="350.5" y="132.6">GND</text>
<text x="357.9" y="136.6">25</text>
<text x="357.9" y="134.1">20</text>
<text x="57.4" y="139.1">R2_4</text>
<text x="57.4" y="141.7">S_1</text>
<text x="170" y="139.1">22</text>
<text x="170" y="141.7">23</text>
<text x="177" y="140.3">LOL</text>
<text x="177" y="142.8">LOR</text>
<text x="329.4" y="141.7">27</text>
<text x="334.5" y="142.8">ID_SD</text>
<text x="350.5" y="140.3">GND</text>
<text x="350.5" y="142.8">GND</text>
<text x="357.9" y="139.1">30</text>
<text x="357.9" y="141.7">34</text>
<text x="211.3" y="145.3">SCLK/MFP3</text>
<text x="214.2" y="147.9">SCL/SSZ</text>
<text x="227.8" y="144.2">8</text>
<text x="227.8" y="146.8">9</text>
<text x="227.8" y="149.3">10</text>
<text x="329.4" y="144.2">28</text>
<text x="334.5" y="145.3">ID_SC</text>
<text x="350.5" y="145.3">GND</text>
<text x="357.9" y="144.2">39</text>
<text x="170" y="151.8">30</text>
<text x="170" y="154.4">32</text>
<text x="177" y="153">LDO_SELECT</text>
<text x="177" y="155.5">GPIO/MFP5</text>
<text x="210.2" y="155.5">SPI_SELECT</text>
<text x="211.4" y="153">MISO/MFP4</text>
<text x="212.7" y="150.4">SDA/MOSI</text>
<text x="227.8" y="154.4">12</text>
<text x="227.8" y="151.8">11</text>
<text x="170" y="162">18</text>
<text x="54.4" y="167.1">T2</text>
<text x="177" y="163.1">REF</text>
<text x="190.7" y="172.7" transform="rotate(-90 190.7 172.7)">IOVSS</text>
<text x="193.2" y="172.7" transform="rotate(-90 193.2 172.7)">DVSS</text>
<text x="208.4" y="172.7" transform="rotate(-90 208.4 172.7)">AVSS</text>
<text x="211" y="172.7" transform="rotate(-90 211 172.7)">PPAD</text>
<text x="54.4" y="174.7">R3</text>
<text x="54.4" y="177.2">S1</text>
<text x="189.5" y="178.6" transform="rotate(-90 189.5 178.6)">7</text>
<text x="192.1" y="179.8" transform="rotate(-90 192.1 179.8)">28</text>
<text x="207.3" y="179.8" transform="rotate(-90 207.3 179.8)">17</text>
<text x="209.9" y="179.8" transform="rotate(-90 209.9 179.8)">33</text>
<text x="270.2" y="200.1">4</text>
<text x="276.1" y="201.2">VCC</text>
<text x="282.1" y="201.2">OUT</text>
<text x="291.3" y="200.1">3</text>
<text x="270.2" y="205.2">1</text>
<text x="276.1" y="206.3">EN</text>
<text x="281.9" y="206.3">GND</text>
<text x="291.3" y="205.2">2</text>
</g>
<g font-size="1.4" fill="#800000">
<text x="127.9" y="111.9" transform="rotate(-90 127.9 111.9)">2</text>
<text x="120.8" y="114.9" transform="rotate(-90 120.8 114.9)">ON</text>
<text x="127.9" y="114.4" transform="rotate(-90 127.9 114.4)">1</text>
</g>
</svg>
